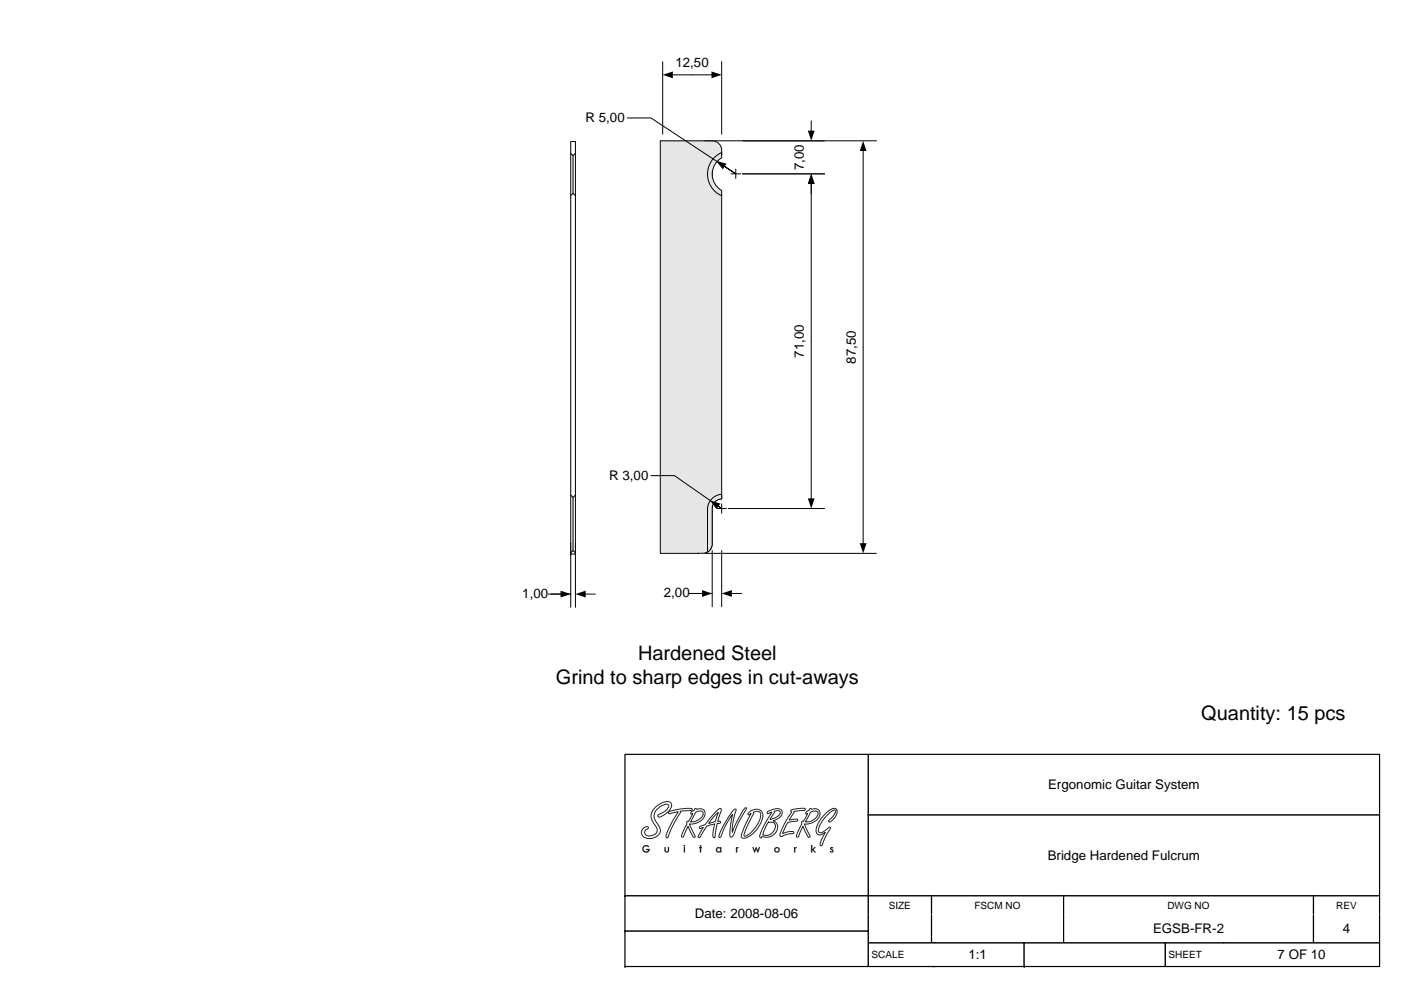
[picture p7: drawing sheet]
<svg xmlns="http://www.w3.org/2000/svg" width="297mm" height="210mm" viewBox="0 0 297 210" stroke-linecap="round" stroke-linejoin="round" font-family="sans-serif">
<path d="M140 29.9h11a2.22 2.22 0 0 1 2 2.9l-.9 .5-1.1 1.1v5.5a2.21 2.21 0 0 1 2 1.5v64.4a1.99 1.99 0 0 0-2 2v7.6a1.99 1.99 0 0 1-2 1.9l-9 .1z" fill-rule="evenodd" fill="#e6e6e6"/>
<path d="M140 29.9h11a2.22 2.22 0 0 1 2 2.9l-.9 .5-1.1 1.1v5.5a2.21 2.21 0 0 1 2 1.5v64.4a1.99 1.99 0 0 0-2 2v7.6a1.99 1.99 0 0 1-2 1.9l-9 .1z" fill="none" stroke="#000" stroke-width=".21"/>
<path d="M151.1 105.6l1.2-.6 .7-.2v1a1.99 1.99 0 0 0-2 2v7.6a2.01 2.01 0 0 1-1 1.7v-9.1a3.2 3.2 0 0 1 1.1-2.4z" fill-rule="evenodd" fill="#e6e6e6"/>
<path d="M151.1 105.6l1.2-.6 .7-.2v1a1.99 1.99 0 0 0-2 2v7.6a2.01 2.01 0 0 1-1 1.7v-9.1a3.2 3.2 0 0 1 1.1-2.4z" fill="none" stroke="#000" stroke-width=".21"/>
<path d="M151.3 33.6l1.1-.9 .6-.3v1.1a4 4 0 0 0 0 6.9v1.1a5 5 0 0 1-1.7-7.9z" fill-rule="evenodd" fill="#e6e6e6"/>
<path d="M151.3 33.6l1.1-.9 .6-.3v1.1a4 4 0 0 0 0 6.9v1.1a5 5 0 0 1-1.7-7.9z" fill="none" stroke="#000" stroke-width=".21"/>
<path d="M140.5 13.1v15.4zM153 13.1v15.4z" fill-rule="evenodd" fill="#fff"/>
<path d="M140.5 13.1v15.4zM142.5 15.9h8.5M153 13.1v15.4z" fill="none" stroke="#000" stroke-width=".21"/>
<path d="M140.5 15.9l2.2-.7v1.4zM150.9 15.2l2.1 .7-2.1 .7z" fill="#000"/>
<path d="M143.1 11.8h7.1v3.4h-7.1z" fill="#fff"/>
<path d="M157.4 36.9h17.4zM157.5 29.9h17.3z" fill-rule="evenodd" fill="#fff"/>
<path d="M157.4 36.9h17.4zM157.5 29.9h17.3zM172 25.6v2.3M172 38.9v2.2" fill="none" stroke="#000" stroke-width=".21"/>
<path d="M172 36.9l.7 2.1h-1.4zM171.3 27.7h1.4l-.7 2.2z" fill="#000"/>
<path d="M167.9 30.8h3.4v5.5h-3.4z" fill="#fff"/>
<path d="M155 36.9h2zM156 35.9v2z" fill-rule="evenodd" fill="#fff"/>
<path d="M133 25h5l18 11.9-2.5-1.7M155 36.9h2zM156 35.9v2z" fill="none" stroke="#000" stroke-width=".21"/>
<path d="M151.8 34.1l2.2 .6-.8 1.2z" fill="#000"/>
<path d="M124 23.3h8.4v3.4h-8.4z" fill="#fff"/>
<path d="M151 116.8v11.9zM153 116.8v11.9zM143.5 125.9h7.5z" fill-rule="evenodd" fill="#fff"/>
<path d="M151 116.8v11.9zM153 116.8v11.9zM143.5 125.9h7.5zM146.8 125.9h2.2M155 125.9h2.2" fill="none" stroke="#000" stroke-width=".21"/>
<path d="M148.8 125.2l2.2 .7-2.2 .7zM153 125.9l2.2-.7v1.4z" fill="#000"/>
<path d="M140.6 124.2h5.5v3.4h-5.5z" fill="#fff"/>
<path d="M152 107.9h2zM153 106.9v2z" fill-rule="evenodd" fill="#fff"/>
<path d="M138 100.9h5l10 7-.8-.6M152 107.9h2zM153 106.9v2z" fill="none" stroke="#000" stroke-width=".21"/>
<path d="M150.5 106.2l2.2 .6-.8 1.2z" fill="#000"/>
<path d="M129 99.2h8.3v3.4h-8.3z" fill="#fff"/>
<path d="M154.4 107.9h20.4zM157.4 36.9h17.4z" fill-rule="evenodd" fill="#fff"/>
<path d="M157.4 36.9h17.4zM172 38.9v67M154.4 107.9h20.4z" fill="none" stroke="#000" stroke-width=".21"/>
<path d="M172 36.9l.7 2.1h-1.4zM171.3 105.7h1.4l-.7 2.2z" fill="#000"/>
<path d="M167.9 69h3.4v7h-3.4z" fill="#fff"/>
<path d="M149.4 117.4h36.4zM149.4 29.9h36.4z" fill-rule="evenodd" fill="#fff"/>
<path d="M149.4 29.9h36.4zM183 31.9v83.5M149.4 117.4h36.4z" fill="none" stroke="#000" stroke-width=".21"/>
<path d="M183 29.9l.7 2.1h-1.4zM182.3 115.2h1.4l-.7 2.2z" fill="#000"/>
<g fill="#fff">
<path d="M178.9 70.2h3.4v7.1h-3.4z"/>
<path d="M132.5 160h51.6v30h-51.6z"/>
</g>
<path d="M132.5 160h51.6v30h-51.6zM132.5 190h.1" fill="none" stroke="#000" stroke-width=".25"/>
<path d="M132.5 190h51.6v7.5h-51.6z" fill="#fff"/>
<path d="M132.5 190h51.6v7.5h-51.6zM132.5 197.5h.1" fill="none" stroke="#000" stroke-width=".25"/>
<path d="M132.5 197.5h51.6v7.5h-51.6z" fill="#fff"/>
<path d="M132.5 197.5h51.6v7.5h-51.6zM132.5 205h.1" fill="none" stroke="#000" stroke-width=".25"/>
<path d="M184.1 160h108.4v12.9h-108.4z" fill="#fff"/>
<path d="M184.1 160h108.4v12.9h-108.4zM184.1 172.9h.1" fill="none" stroke="#000" stroke-width=".25"/>
<path d="M184.1 172.9h108.4v17.1h-108.4z" fill="#fff"/>
<path d="M184.1 172.9h108.4v17.1h-108.4zM184.1 190h.1" fill="none" stroke="#000" stroke-width=".25"/>
<path d="M184.1 190h13.4v4h-13.4z" fill="#fff"/>
<path d="M184.1 194v-4h13.4v4" fill="none" stroke="#000" stroke-width=".25"/>
<path d="M197.5 190h28v4h-28z" fill="#fff"/>
<path d="M197.5 194v-4h28v4" fill="none" stroke="#000" stroke-width=".25"/>
<path d="M225.5 190h53v4h-53z" fill="#fff"/>
<path d="M225.5 194v-4h53v4" fill="none" stroke="#000" stroke-width=".25"/>
<path d="M278.5 190h14v4h-14z" fill="#fff"/>
<path d="M278.5 194v-4h14v4" fill="none" stroke="#000" stroke-width=".25"/>
<path d="M184.1 194h13.4v6h-13.4z" fill="#fff"/>
<path d="M184.1 194v6h13.4v-6" fill="none" stroke="#000" stroke-width=".25"/>
<path d="M197.5 194h28v6h-28z" fill="#fff"/>
<path d="M197.5 194v6h28v-6" fill="none" stroke="#000" stroke-width=".25"/>
<path d="M225.5 194h53v6h-53z" fill="#fff"/>
<path d="M225.5 194v6h53v-6" fill="none" stroke="#000" stroke-width=".25"/>
<path d="M278.5 194h14v6h-14z" fill="#fff"/>
<path d="M278.5 194v6h14v-6" fill="none" stroke="#000" stroke-width=".25"/>
<path d="M184.1 200h14.2v5h-14.2z" fill="#fff"/>
<path d="M198.3 200h-14.2v5h14.2" fill="none" stroke="#000" stroke-width=".25"/>
<path d="M197.5 200h19.6v5h-19.6z" fill="#fff"/>
<path d="M197.5 200h19.6v5h-19.6" fill="none" stroke="#000" stroke-width=".25"/>
<path d="M217.1 200h30v5h-30z" fill="#fff"/>
<path d="M217.1 200h30v5h-30zM217.1 205h.1" fill="none" stroke="#000" stroke-width=".25"/>
<path d="M247.1 200h12.4v5h-12.4z" fill="#fff"/>
<path d="M259.5 200h-12.4v5h12.4" fill="none" stroke="#000" stroke-width=".25"/>
<path d="M259.5 200h33v5h-33z" fill="#fff"/>
<path d="M259.5 200h33v5h-33" fill="none" stroke="#000" stroke-width=".25"/>
<path d="M138.7 171.5a3.2 3.2 0 0 1 3.4-1.3l.3 .4a2.84 2.84 0 0 1-2 2.5l-.8 .2-.2-.3 .2-.2a3.4 3.4 0 0 0 2.2-1.9v-.1a1.35 1.35 0 0 0-1.8 .3 2.15 2.15 0 0 0-.7 3.5 1.72 1.72 0 0 1-.4 3 1.86 1.86 0 0 1-2.9-1 1.12 1.12 0 0 1 1.4-1.2v.3a.86 .86 0 0 0-.7 1.1 .86 .86 0 0 0 1.3 .5 1.21 1.21 0 0 0 1.2-1.7l-.5-.8a2.38 2.38 0 0 1 0-3.3z" fill-rule="evenodd" fill="#fff"/>
<path d="M138.7 171.5a3.2 3.2 0 0 1 3.4-1.3l.3 .4a2.84 2.84 0 0 1-2 2.5l-.8 .2-.2-.3 .2-.2a3.4 3.4 0 0 0 2.2-1.9v-.1a1.35 1.35 0 0 0-1.8 .3 2.15 2.15 0 0 0-.7 3.5 1.72 1.72 0 0 1-.4 3 1.86 1.86 0 0 1-2.9-1 1.12 1.12 0 0 1 1.4-1.2v.3a.86 .86 0 0 0-.7 1.1 .86 .86 0 0 0 1.3 .5 1.21 1.21 0 0 0 1.2-1.7l-.5-.8a2.38 2.38 0 0 1 0-3.3z" fill="none" stroke="#231f20" stroke-width=".21"/>
<path d="M141.7 172.2l2.5-.6a4.6 4.6 0 0 1 2.5 0v.2l-.3 .1-2.2 .2 .1 .3-1.5 2.4-1.2 2.8h-.4a7.6 7.6 0 0 1 1.5-3.6l1.1-1.8-1.9 .4-.2-.2z" fill-rule="evenodd" fill="#fff"/>
<path d="M141.7 172.2l2.5-.6a4.6 4.6 0 0 1 2.5 0v.2l-.3 .1-2.2 .2 .1 .3-1.5 2.4-1.2 2.8h-.4a7.6 7.6 0 0 1 1.5-3.6l1.1-1.8-1.9 .4-.2-.2z" fill="none" stroke="#231f20" stroke-width=".21"/>
<path d="M146.6 172.2l.5-.3 .2-.4 .4 .2a1.17 1.17 0 0 1 1.6 .2 1.17 1.17 0 0 1-.1 1.5 3.4 3.4 0 0 1-3 1.4l1.2 2.5-.1 .2a1.04 1.04 0 0 1-.9-1l-.5-1.2-1 2.2h-.4a5.7 5.7 0 0 1 1.1-2.7 .32 .32 0 0 1 0-.5 .32 .32 0 0 1 .4-.1l.9-1.7-.4 .1zM147.5 172.3l-1.1 2a2.34 2.34 0 0 0 2.7-1.9 1.15 1.15 0 0 0-1.6-.1z" fill-rule="evenodd" fill="#fff"/>
<path d="M146.6 172.2l.5-.3 .2-.4 .4 .2a1.17 1.17 0 0 1 1.6 .2 1.17 1.17 0 0 1-.1 1.5 3.4 3.4 0 0 1-3 1.4l1.2 2.5-.1 .2a1.04 1.04 0 0 1-.9-1l-.5-1.2-1 2.2h-.4a5.7 5.7 0 0 1 1.1-2.7 .32 .32 0 0 1 0-.5 .32 .32 0 0 1 .4-.1l.9-1.7-.4 .1zM147.5 172.3a1.15 1.15 0 0 1 1.6 .1 2.34 2.34 0 0 1-2.7 1.9z" fill="none" stroke="#231f20" stroke-width=".21"/>
<path d="M148.4 175.3l.1-.1a1.91 1.91 0 0 0 1.6-1.2l.9-1a3.4 3.4 0 0 1 1.8-1.5l.1 .4-.7 2.3a.31 .31 0 0 1 .4 0 .31 .31 0 0 1 .1 .4l-.6 .1-.5 2.8-.3 .1a5.2 5.2 0 0 1 .2-2.8l-.9 .2a1.19 1.19 0 0 0-1.2 .9 3.4 3.4 0 0 1-1.3 1.7v-.3l1-1.8a.57 .57 0 0 1-.8 .1zM151.7 172.8l-1.5 1.8 .8-.1a1.01 1.01 0 0 0 .9-1.2l.4-1z" fill-rule="evenodd" fill="#fff"/>
<path d="M148.4 175.3l.1-.1a1.91 1.91 0 0 0 1.6-1.2l.9-1a3.4 3.4 0 0 1 1.8-1.5l.1 .4-.7 2.3a.31 .31 0 0 1 .4 0 .31 .31 0 0 1 .1 .4l-.6 .1-.5 2.8-.3 .1a5.2 5.2 0 0 1 .2-2.8l-.9 .2a1.19 1.19 0 0 0-1.2 .9 3.4 3.4 0 0 1-1.3 1.7v-.3l1-1.8a.57 .57 0 0 1-.8 .1zM151.7 172.8l.6-.5-.4 1a1.16 1.16 0 0 1-1.3 1.2l-.4 .1z" fill="none" stroke="#231f20" stroke-width=".21"/>
<path d="M155.5 171.8l.4-.2 .2 .1-.7 2.9-.1 2 1.4-3.2a4.2 4.2 0 0 1 1.5-2.1l.1 .1a30 30 0 0 0-2.9 5.9l-.4 .3-.3-.4 .2-2.1 .4-2.4-1.5 2.5-.9 2.2-.5 .2a15.1 15.1 0 0 1 3.1-5.8z" fill-rule="evenodd" fill="#fff"/>
<path d="M155.5 171.8l.4-.2 .2 .1-.7 2.9-.1 2 1.4-3.2a4.2 4.2 0 0 1 1.5-2.1l.1 .1a30 30 0 0 0-2.9 5.9l-.4 .3-.3-.4 .2-2.1 .4-2.4-1.5 2.5-.9 2.2-.5 .2a15.1 15.1 0 0 1 3.1-5.8z" fill="none" stroke="#231f20" stroke-width=".21"/>
<path d="M158.8 172.3a1.72 1.72 0 0 1 2.9 .3 5.7 5.7 0 0 1-4 5.2 .62 .62 0 0 1-.6-.4 .62 .62 0 0 1 .2-.7l2-4.2-.6 .3-.1-.2zM159.7 172.3l.1 .3-1.6 3.1-.4 1.6a3.8 3.8 0 0 0 2.6-2.2 2.86 2.86 0 0 0 .7-2.8l-.6-.2z" fill-rule="evenodd" fill="#fff"/>
<path d="M158.8 172.3a1.72 1.72 0 0 1 2.9 .3 5.7 5.7 0 0 1-4 5.2 .62 .62 0 0 1-.6-.4 .62 .62 0 0 1 .2-.7l2-4.2-.6 .3-.1-.2zM159.7 172.3a.94 .94 0 0 1 .9-.2 .94 .94 0 0 1 .7 .7 6 6 0 0 1-3.4 4.6l-.2-.2 .2-.5 1.9-4.1z" fill="none" stroke="#231f20" stroke-width=".21"/>
<path d="M162.7 172.2a3.1 3.1 0 0 1 2.9-.5 .98 .98 0 0 1-.2 1.6l-1.5 .8a1.66 1.66 0 0 1 1 1.5 1.66 1.66 0 0 1-1 1.5 2.64 2.64 0 0 1-2.4 .4l-.1 .2-.3-.1a8.7 8.7 0 0 1 1.6-3.8l1-1.6-.9 .4-.1-.1zM163 174.3l-1.3 2.7a1.87 1.87 0 0 0 2-.3 1.87 1.87 0 0 0 .6-2l-.4-.3h-.8zM164.1 172.1l.1 .3-1 1.4a2.68 2.68 0 0 0 2.2-1.4 .9 .9 0 0 0-1.3-.3z" fill-rule="evenodd" fill="#fff"/>
<path d="M162.7 172.2a3.1 3.1 0 0 1 2.9-.5 .98 .98 0 0 1-.2 1.6l-1.5 .8a1.66 1.66 0 0 1 1 1.5 1.66 1.66 0 0 1-1 1.5 2.64 2.64 0 0 1-2.4 .4l-.1 .2-.3-.1a8.7 8.7 0 0 1 1.6-3.8l1-1.6-.9 .4-.1-.1zM163 174.3l.2 .1a.92 .92 0 0 1 1 .3 .92 .92 0 0 1 .1 1.1 1.85 1.85 0 0 1-2.6 1.2zM164.1 172.1a.9 .9 0 0 1 1.3 .3 2.68 2.68 0 0 1-2.2 1.4l1-1.4z" fill="none" stroke="#231f20" stroke-width=".21"/>
<path d="M167.7 171.9l1-.3 1.9-.1a.32 .32 0 0 1 0 .4 .32 .32 0 0 1-.4 0l-1 .1a1.11 1.11 0 0 0-1.2 .9l-.7 1 1.6-.2 .2 .1v.3l-1.5 .2a1.6 1.6 0 0 0-1.3 1.5l-.4 1 .6-.2a2.48 2.48 0 0 1 1.8-.1l-.1 .3-1.2 .1-1.3 .5-.3-.1a3.6 3.6 0 0 1 .8-2.4l1.6-2.7z" fill-rule="evenodd" fill="#fff"/>
<path d="M167.7 171.9l1-.3 1.9-.1a.32 .32 0 0 1 0 .4 .32 .32 0 0 1-.4 0l-1 .1a1.11 1.11 0 0 0-1.2 .9l-.7 1 1.6-.2 .2 .1v.3l-1.5 .2a1.6 1.6 0 0 0-1.3 1.5l-.4 1 .6-.2a2.48 2.48 0 0 1 1.8-.1l-.1 .3-1.2 .1-1.3 .5-.3-.1a3.6 3.6 0 0 1 .8-2.4l1.6-2.7z" fill="none" stroke="#231f20" stroke-width=".21"/>
<path d="M170.9 172.2l.6-.3 .2-.4 .4 .2a1.18 1.18 0 0 1 1.5 .2 1.18 1.18 0 0 1 0 1.5 3.5 3.5 0 0 1-3 1.4l1.1 2.5-.1 .3a2.83 2.83 0 0 1-1.2-1.8l-.2-.5-.9 2.2h-.4a5.7 5.7 0 0 1 1.1-2.7 .32 .32 0 0 1-.1-.5 .32 .32 0 0 1 .4-.1l1-1.7-.5 .1zM171.8 172.3l-1 2a2.34 2.34 0 0 0 2.6-1.9 1.15 1.15 0 0 0-1.6-.1z" fill-rule="evenodd" fill="#fff"/>
<path d="M170.9 172.2l.6-.3 .2-.4 .4 .2a1.18 1.18 0 0 1 1.5 .2 1.18 1.18 0 0 1 0 1.5 3.5 3.5 0 0 1-3 1.4l1.1 2.5-.1 .3a2.83 2.83 0 0 1-1.2-1.8l-.2-.5-.9 2.2h-.4a5.7 5.7 0 0 1 1.1-2.7 .32 .32 0 0 1-.1-.5 .32 .32 0 0 1 .4-.1l1-1.7-.5 .1zM171.8 172.3a1.15 1.15 0 0 1 1.6 .1 2.34 2.34 0 0 1-2.6 1.9z" fill="none" stroke="#231f20" stroke-width=".21"/>
<path d="M174.8 172.8l1.5-1.2a.8 .8 0 0 1 1.1 .1 .8 .8 0 0 1 0 1 2.22 2.22 0 0 1-1.7 1.6l.2-.4a2.4 2.4 0 0 0 1.2-2l-.1-.1a4.8 4.8 0 0 0-2.8 2.6 2.29 2.29 0 0 0-.6 2 1.01 1.01 0 0 0 1.4-.3l.7-.6h.3a2.28 2.28 0 0 1-.7 1.6l-1 2.2h-.4a6.2 6.2 0 0 1 1.1-2.7 1.52 1.52 0 0 1-1.7 .3l-.1-.2a2.64 2.64 0 0 1 .6-2.7z" fill-rule="evenodd" fill="#fff"/>
<path d="M174.8 172.8l1.5-1.2a.8 .8 0 0 1 1.1 .1 .8 .8 0 0 1 0 1 2.22 2.22 0 0 1-1.7 1.6l.2-.4a2.4 2.4 0 0 0 1.2-2l-.1-.1a4.8 4.8 0 0 0-2.8 2.6 2.29 2.29 0 0 0-.6 2 1.01 1.01 0 0 0 1.4-.3l.7-.6h.3a2.28 2.28 0 0 1-.7 1.6l-1 2.2h-.4a6.2 6.2 0 0 1 1.1-2.7 1.52 1.52 0 0 1-1.7 .3l-.1-.2a2.64 2.64 0 0 1 .6-2.7z" fill="none" stroke="#231f20" stroke-width=".21"/>
<g fill="#231f20">
<path d="M136.4 179.5l.3-.2 .5-.1 .5 .3-.2 .2a.54 .54 0 0 0-.9-.1 .54 .54 0 0 0 0 .8 .54 .54 0 0 0 .9-.1h-.5v-.3h.8a.82 .82 0 0 1-1.1 .8 .82 .82 0 0 1-.3-1.3z" fill-rule="evenodd"/>
<path d="M140.9 179.7h.2v.5a.25 .25 0 0 0 .3 .4 .25 .25 0 0 0 .2-.4v-.5h.3v.5a.53 .53 0 0 1-.5 .6 .53 .53 0 0 1-.5-.7z" fill-rule="evenodd"/>
<path d="M144.9 179.4a.2 .2 0 0 1 .4 0 .2 .2 0 0 1-.4 0zM145 179.7h.2v1.1h-.2z" fill-rule="evenodd"/>
<path d="M148.4 179.2h.3v.5h.1v.2h-.1v.9h-.3v-.9h-.2z" fill-rule="evenodd"/>
<path d="M151.9 179.8l.4-.2 .4 .2v-.1h.3v1.1h-.3v-.1a.58 .58 0 0 1-.8-.1 .58 .58 0 0 1 0-.8zM152 180.2a.35 .35 0 0 0 .7 0 .35 .35 0 0 0-.7 0z" fill-rule="evenodd"/>
<path d="M156 179.7h.3v.1l.3-.1-.3 .4v.7h-.3z" fill-rule="evenodd"/>
<path d="M159.5 179.7h.3l.2 .6 .2-.6h.2l.3 .6 .2-.6h.3l-.4 1.1h-.2l-.3-.6-.2 .6h-.2z" fill-rule="evenodd"/>
<path d="M164.1 180.2a.6 .6 0 0 1 1.2 0 .6 .6 0 0 1-1.2 0zM164.4 180.2a.35 .35 0 0 0 .7 0 .35 .35 0 0 0-.7 0z" fill-rule="evenodd"/>
<path d="M168.3 179.7h.3v.1l.3-.1-.3 .4v.7h-.3z" fill-rule="evenodd"/>
<path d="M171.9 179.2h.3v.9l.5-.4h.3l-.5 .5 .6 .6h-.4l-.5-.5v.5h-.3z" fill-rule="evenodd"/>
<path d="M176.1 179.7h.4l.2 .1-.4 .2a.43 .43 0 0 1 .4 .6 .43 .43 0 0 1-.8 .1l.2-.2h.4a.55 .55 0 0 1-.4-.8z" fill-rule="evenodd"/>
</g>
<path d="M121 30h1v87.5h-1z" fill="#fff"/>
<path d="M121 30h1v87.5h-1zM121 32.5l.5 .5M121.5 33v8M122 32.5l-.5 .5M121 41.5l.5-.5 .5 .5M121 117.5h.1M121 117.3l.5-.5 .5 .5M121 105l.5 .5M121.5 105.5v11.3M122 105l-.5 .5" fill="none" stroke="#000" stroke-width=".21"/>
<path d="M121 115.2v13.6zM122 115.2v13.6zM113.5 126h7.5z" fill-rule="evenodd" fill="#fff"/>
<path d="M121 115.2v13.6zM122 115.2v13.6zM113.5 126h7.5zM116.8 126h2.2M124 126h2.2" fill="none" stroke="#000" stroke-width=".21"/>
<path d="M118.8 125.3l2.2 .7-2.2 .7zM122 126l2.2-.7v1.4z" fill="#000"/>
<path d="M110.6 124.3h5.5v3.4h-5.5z" fill="#fff"/>
<g font-size="4.2">
<text x="135.3" y="140.1">Hardened Steel</text>
<text x="117.9" y="145.2">Grind to sharp edges in cut-aways</text>
<text x="254.7" y="152.8">Quantity: 15 pcs</text>
</g>
<g font-size="2.8">
<text x="143.2" y="14.3">12,50</text>
<text x="124.2" y="25.8">R 5,00</text>
<text x="170.4" y="36.1" transform="rotate(-90 170.4 36.1)">7,00</text>
<text x="170.4" y="75.9" transform="rotate(-90 170.4 75.9)">71,00</text>
<text x="181.4" y="77.2" transform="rotate(-90 181.4 77.2)">87,50</text>
<text x="129.2" y="101.7">R 3,00</text>
<text x="110.7" y="126.9">1,00</text>
<text x="140.7" y="126.7">2,00</text>
<text x="222.2" y="167.4">Ergonomic Guitar System</text>
<text x="222.1" y="182.4">Bridge Hardened Fulcrum</text>
<text x="147.3" y="194.7">Date: 2008-08-06</text>
<text x="244.5" y="198">EGSB-FR-2</text>
<text x="284.7" y="198">4</text>
<text x="205.4" y="203.5">1:1</text>
<text x="270.9" y="203.5">7 OF 10</text>
</g>
<g font-size="2.1">
<text x="188.4" y="192.7">SIZE</text>
<text x="206.6" y="192.7">FSCM NO</text>
<text x="247.5" y="192.7">DWG NO</text>
<text x="283.3" y="192.7">REV</text>
<text x="184.8" y="203.2">SCALE</text>
<text x="247.8" y="203.2">SHEET</text>
</g>
</svg>
